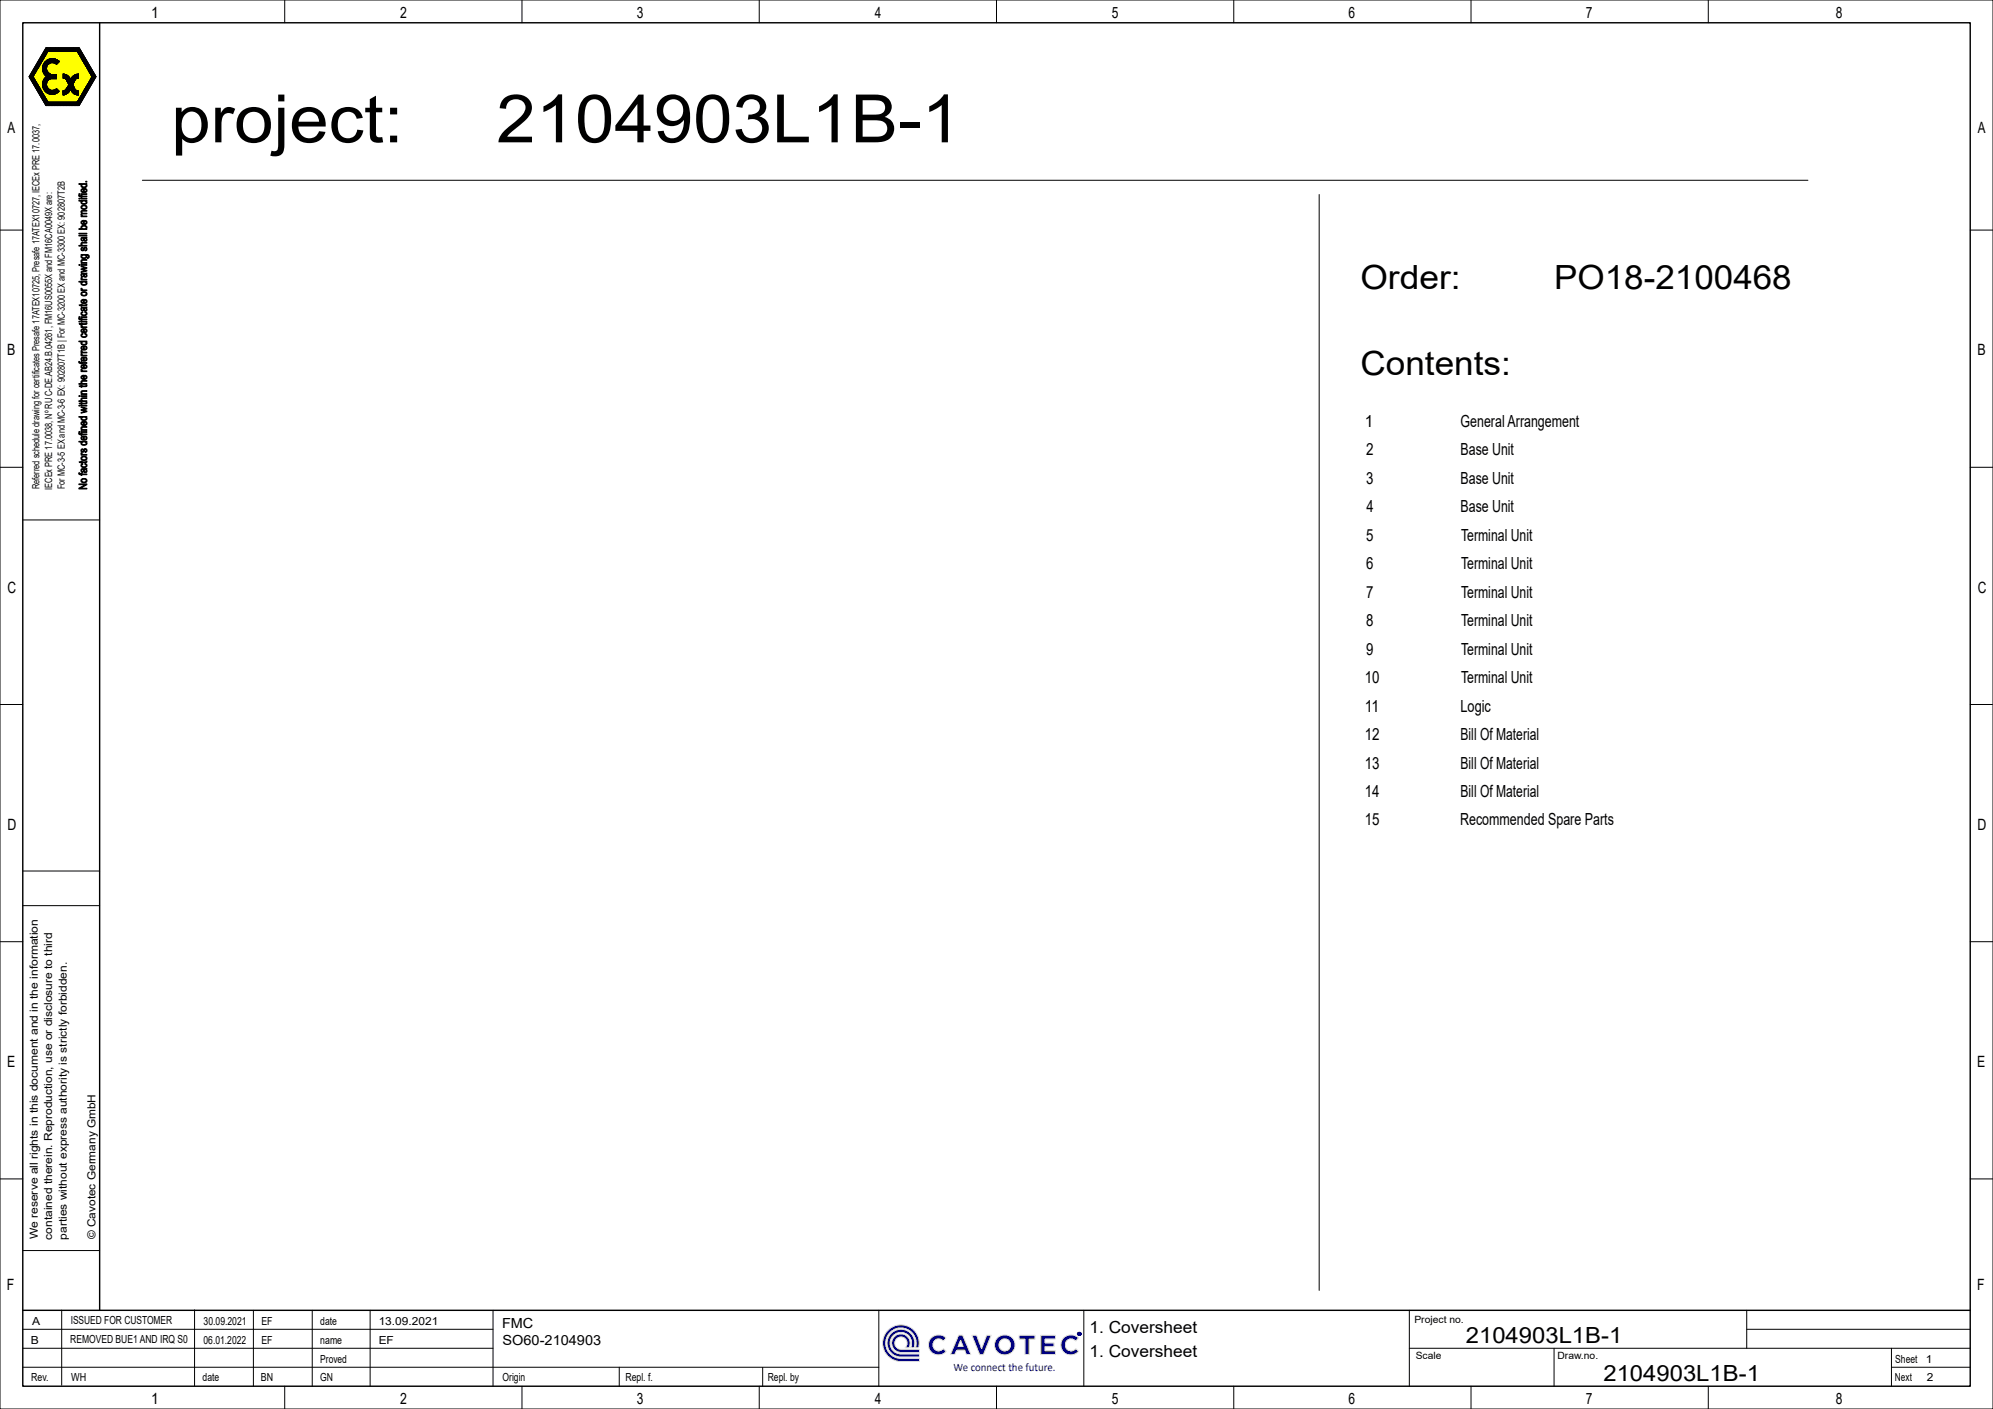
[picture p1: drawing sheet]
<svg xmlns="http://www.w3.org/2000/svg" width="420mm" height="297mm" viewBox="0 0 420 297" stroke-linecap="round" stroke-linejoin="round" font-family="sans-serif">
<g fill="#000080" stroke="#e0e0e0" stroke-width=".21">
<path d="M202 281.4h.9l1.7 4.1h-.9l-.4-.9h-1.7l-.4 .9h-.9z" fill-rule="evenodd"/>
<path d="M196.4 281.9a2.29 2.29 0 0 1 3 .1l-.6 .7a1.26 1.26 0 0 0-1.8-.1 1.26 1.26 0 0 0 0 1.8 1.26 1.26 0 0 0 1.8-.1l.6 .6a2.13 2.13 0 0 1-3.1 .1 2.13 2.13 0 0 1 .1-3.1z" fill-rule="evenodd"/>
<circle cx="211.8" cy="283.5" r="2.14"/>
</g>
<path d="M202.4 282.5l.6 1.3h-1.1z" fill="#fff" stroke="#e0e0e0" stroke-width=".21"/>
<g fill="#000080" stroke="#e0e0e0" stroke-width=".21">
<path d="M204.8 281.5h1l1.1 2.8 1-2.8h1l-1.7 4h-.7z" fill-rule="evenodd"/>
<path d="M214.8 281.5h3.3v.8h-1.2v3.2h-.9v-3.2h-1.2z" fill-rule="evenodd"/>
<path d="M219.3 281.5h3.1v.8h-2.2v.8h1.9v.8h-1.9v.8h2.2v.8h-3.1z" fill-rule="evenodd"/>
</g>
<circle cx="211.7" cy="283.5" r="1.26" fill="#fff" stroke="#e0e0e0" stroke-width=".21"/>
<g fill="#000080" stroke="#e0e0e0" stroke-width=".21">
<path d="M224.3 281.9a2.29 2.29 0 0 1 3 .1l-.6 .7a1.26 1.26 0 0 0-1.8-.1 1.26 1.26 0 0 0 0 1.8 1.26 1.26 0 0 0 1.8-.1l.6 .6a2.13 2.13 0 0 1-3.1 .1 2.13 2.13 0 0 1 .1-3.1z" fill-rule="evenodd"/>
<path d="M188.5 281.7a1.95 1.95 0 0 1 2.5-.1 1.95 1.95 0 0 1 .5 2.5h-.8a1.3 1.3 0 0 0-.1-2.1 1.3 1.3 0 0 0-2 .8 1.3 1.3 0 0 0 1.3 1.6h3.9v.7h-3.9a1.95 1.95 0 0 1-1.8-1.2 1.95 1.95 0 0 1 .4-2.2z" fill-rule="evenodd"/>
<path d="M187.9 281a2.92 2.92 0 0 1 3.6-.3 2.92 2.92 0 0 1 1.1 3.4h-.7a2.28 2.28 0 0 0-1.4-3.2 2.28 2.28 0 0 0-2.9 1.9 2.28 2.28 0 0 0 2.3 2.6h3.9v.6h-3.9a2.92 2.92 0 0 1-2.8-1.8 2.92 2.92 0 0 1 .8-3.2z" fill-rule="evenodd"/>
<path d="M187.2 280.3a3.9 3.9 0 0 1 4.7-.5 3.9 3.9 0 0 1 1.7 4.3h-.7a3.2 3.2 0 0 0-2.4-4.1 3.2 3.2 0 0 0-3.8 2.8 3.2 3.2 0 0 0 3.2 3.5h3.9v.7h-3.9a3.9 3.9 0 0 1-3.6-2.5 3.9 3.9 0 0 1 .9-4.2z" fill-rule="evenodd"/>
</g>
<path d="M4.8 4.8h410.4v287.4h-410.4zM21 4.8v271.4M4.8 276.2h410.4" fill="none" stroke="#000" stroke-width=".3"/>
<g fill="none" stroke="#000" stroke-width=".21">
<path d="M0 0h420v297h-420zM6.1 16.2l3.6 6.1M6.6 17l.6-.5-.6 .5M6.9 17.5l.5-.6-.5 .6M7 16.2l-.5 .5M7 16.1l-.6 .6M7 16.2l-.5 .6M7 16.3l-.5 .5M7.1 16.3l-.6 .6M7.1 17.8l.5-.5-.5 .5M7.1 16.4l-.5 .5M7.1 16.4l-.5 .6"/>
<path d="M7.2 15.8l-.8 .8M7.2 16.6l-.5 .5M7.2 16.6l-.5 .6M7.3 15.7l-.9 .9M7.3 16.7l-.6 .5 .6-.5M7.3 16.7l-.5 .6M7.3 16.8l-.5 .5M7.4 15.5l-1.1 1M7.4 16.8l-.5 .6M7.4 16.9l-.5 .5M7.4 15.4l-1.1 1.1M7.5 17l-.6 .6"/>
<path d="M7.5 17.1l-.5 .5M7.5 17.1l-.5 .6M7.5 15.2l-1.2 1.2M7.6 17.2l-.6 .5M7.6 18.6l.5-.5-.5 .6M7.6 17.2l-.5 .6M7.7 17.3l-.5 .6M7.7 18.8l.5-.5-.5 .5M7.7 17.4l-.5 .6M7.7 14.9l-1.4 1.5M7.7 17.5l-.5 .5 .6-.5M7.8 17.5l-.6 .6"/>
<path d="M7.8 14.8l-1.6 1.5M7.8 17.6l-.5 .5M7.8 17.6l-.5 .6M7.9 17.7l-.6 .5M7.9 14.6l-1.7 1.7M7.9 17.7l-.5 .6M7.9 17.8l-.5 .5M7.9 17.8l-.5 .6M8 17.9l-.5 .5M8 17.9l-.5 .6M8.1 18l-.6 .6M8.1 14.3l-1.9 1.9 1.8-1.7"/>
<path d="M8.1 18.1l-.6 .5M8.2 14.1l-2.1 2.1M8.2 18.2l-.6 .6M8.2 18.3l-.5 .6M8.3 18.4l-.5 .6M8.3 18.5l-.5 .5M8.3 19.9l.5-.5-.4 .6M8.3 13.8l-2.1 2.2M8.4 18.5l-.6 .6M8.4 18.6l-.6 .5M8.4 18.6l-.5 .6M8.4 13.7l-2 2"/>
<path d="M8.5 18.7l-.6 .5M8.5 18.7l-.6 .6M8.5 13.5l-2 2.1M8.5 18.8l-.5 .5M8.5 18.9l-.5 .5M8.6 18.9l-.5 .6 .5-.5M8.6 13.4l-2 2M8.6 19l-.5 .5M8.7 19.1l-.6 .5M8.7 13.2l-2 2.1M8.7 19.1l-.5 .5M8.7 19.1l-.5 .6"/>
<path d="M8.8 19.2l-.6 .5M8.8 19.3l-.6 .5M8.8 19.3l-.5 .5M8.8 19.3l-.5 .6M8.9 12.9l-2.2 2.2M8.9 19.5l-.5 .5M8.9 12.8l-2 2M9 19.6l-.6 .5M9 19.6l-.5 .6M9 12.6l-2 2.1M9.1 19.7l-.6 .6 .6-.5M9.1 19.8l-.5 .5"/>
<path d="M9.1 19.8l-.5 .6M9.1 12.5l-2 2M9.1 19.9l-.5 .5M9.2 19.9l-.5 .6M9.2 12.3l-2 2.1M9.3 12.2l-2 2M9.4 15.8l.6-.6-.5 .6M9.5 11.9l-2.1 2.2M9.6 11.7l-2.1 2.1M9.6 16.2l-.1 .2M9.7 11.6l-2.1 2M9.7 11.4l-2 2.1"/>
<path d="M9.8 10.1l-.2 .2M9.8 17.8l-.7 .7M9.8 14.4l-.7 .8M9.8 17.8l-.7 .8M9.8 14.5l-.7 .7 .7-.6M9.8 14.3l-.7 .8M9.8 17.9l-.7 .7M9.8 17.6l-.7 .9M9.8 18l-.7 .6M9.8 14.2l-.8 .8M9.8 14.6l-.7 .7M9.8 18l-.6 .7"/>
<path d="M9.8 17.6l-.8 .8M9.8 10.1l-.3 .3M9.8 11.3l-2 2M9.8 14.7l-.6 .6M9.8 14.7l-.6 .7M9.8 17.5l-.8 .8M9.9 18.1l-.7 .7M9.9 14.1l-.9 .8M9.9 14.8l-.7 .7M9.9 18.2l-.7 .6M9.9 17.4l-.9 .9M9.9 18.2l-.7 .7"/>
<path d="M9.9 14.9l-.6 .6M9.9 10.1l-.5 .5M9.9 18.3l-.6 .6M9.9 17.3l-.9 .9M9.9 15l-.6 .6 .6-.6-.5 .7M9.9 18.3l-.6 .7M9.9 13.9l-.9 1M10 10.1l-.7 .6M10 18.4l-.6 .6M10 11l-2.1 2.2M10 15.1l-.6 .6M10 10.1l-.8 .8"/>
<path d="M10.1 18.5l-.7 .6M10.1 18.6l-.6 .6M10.1 15.2l-.6 .6M10.1 12.6l-.9 .9M10.1 10.8h6.2l3.1 5.4-3.1 5.3h-6.2l-3.1-5.3zM10.1 15.3l-.6 .6M10.1 18.6l-.6 .7M10.1 10.1l-1.1 1.1M10.2 15.3l-.6 .6M10.2 18.7l-.6 .6M10.2 10.1l-1.2 1.2M10.2 15.4l-.6 .6 .7-.6"/>
<path d="M10.2 12.5l-1.1 1.1M10.3 18.8l-.6 .6M10.3 10.1l-1.4 1.4M10.3 15.4l-.6 .6M10.3 12.5l-1.2 1.2M10.3 10.1l-1.5 1.5M10.4 18.9l-.6 .6M10.4 15.5l-.6 .6M10.4 10.1l-1.7 1.7M10.4 12.5l-1.4 1.3M10.4 15.5l-1.1 1.1M10.5 15.5l-1.3 1.3"/>
<path d="M10.5 18.9l-.6 .6M10.5 12.4l-1.5 1.5M10.5 15.6l-1.4 1.3M10.5 10.1l-2 2M10.5 15.6l-1.4 1.4M10.6 19l-.7 .6M10.6 10.1l-2.2 2.1M10.6 15.6l-1.5 1.5M10.6 19l-.6 .6M10.7 10.1l-2.4 2.3M10.7 12.4l-1.7 1.7M10.7 19l-.7 .6"/>
<path d="M10.7 15.7l-1.7 1.6M10.7 19l-.6 .7M10.7 10.1l-2.5 2.4M10.7 15.7l-1.7 1.7M10.8 19l-.7 .7M10.8 15.7l-1.8 1.8M10.8 10.1l-2.6 2.6M10.8 12.4l-1.8 1.8M10.8 19l-.7 .7 .8-.6M10.8 10.1l-2.7 2.7M10.9 15.7l-1.9 1.9M10.9 12.4l-1.9 1.9"/>
<path d="M11 10.1l-.8 .7M11 15.7l-2 2M11 19.1l-.7 .7M11 12.4l-2 2M11 10.1l-.7 .7M11 15.7l-2 2.1M11.1 16.6a1.24 1.24 0 0 0-1.2 1.7 1.24 1.24 0 0 0 2 .4M11.1 15.7h.8M11.1 16.6h.8M11.1 15.7l-2.1 2.2M11.1 10.1l-.7 .7M11.1 19.1l-.7 .7"/>
<path d="M11.1 12.4l-2.1 2.1M11.2 15.7l-2.2 2.2M11.2 10.1l-.8 .7M11.2 12.4l-2.2 2.2M11.2 19l-.8 .8M11.2 15.7l-2.2 2.3M11.2 10.1l-.7 .7M11.3 15.7l-2.3 2.3M11.3 12.4l-2.3 2.3M11.3 10.1l-.7 .7M11.4 12.4l-2.4 2.4M11.4 19l-.9 .8"/>
<path d="M11.4 15.7l-2.4 2.5M11.4 10.1l-.7 .7M11.5 19l-.9 .9M11.5 12.4l-1 .9M11.5 15.7l-1 1M11.5 10.1l-.8 .7M11.5 12.4l-.8 .9M11.5 15.7l-.9 1M11.5 10.1l-.7 .7M11.6 12.4l-.8 .8M11.6 18.9l-1 1M11.6 15.7l-.9 .9"/>
<path d="M11.6 10.1l-.7 .7M11.7 15.7l-.9 .9M11.7 10.1l-.8 .7M11.7 12.5l-.8 .7M11.7 18.8l-1 1.1M11.8 13.4l.6-.6-.6 .7M11.8 12.5l-.8 .7M11.8 15.7l-.9 .9M11.8 10.1l-.8 .7M11.8 12.5l-.7 .7M11.8 15.7l-.8 .9M11.8 10.1l-.7 .7"/>
<path d="M11.9 12.5l-.7 .7M11.9 18.7l-1.2 1.2M11.9 13.6l.6-.6a2.08 2.08 0 0 0-3 .1 2.08 2.08 0 0 0 .3 3 2.06 2.06 0 0 0-.4 3 2.06 2.06 0 0 0 3.1 .1l-.6-.5M11.9 15.7l-.8 .9M11.9 10.1l-.7 .7M11.9 13.6a1.26 1.26 0 0 0-2 .4 1.26 1.26 0 0 0 1.2 1.7M11.9 15.7v.9M11.9 15.8l-.8 .8M11.9 15.9l-.7 .7M11.9 15.9l-.6 .7M11.9 16l-.5 .6M11.9 16.1l-.5 .5"/>
<path d="M11.9 16.2l-.4 .4M11.9 16.2l-.3 .4M11.9 16.3l-.3 .3M11.9 16.4l-.2 .2M11.9 16.5l-.1 .1M11.9 16.6h.1M11.9 12.6l-.6 .6M11.9 18.7l-1.1 1.2M12 10.1l-.8 .7M12 18.8l-1.2 1.1M12 12.6l-.7 .6M12 10.1l-.7 .7"/>
<path d="M12 18.8l-1 1.1M12.1 12.6l-.7 .7M12.1 18.9l-1.1 1M12.1 18.9l-1 1M12.1 12.6l-.6 .7M12.1 18.9l-.9 1M12.1 12.7l-.6 .6M12.2 10.1l-.8 .7M12.2 18.9l-1 1M12.2 12.7l-.6 .6M12.2 10.1l-.7 .7M12.2 19l-.8 .9"/>
<path d="M12.3 19l-.9 .9M12.3 10.1l-.7 .7M12.3 19.1l-.8 .7M12.3 12.8l-.7 .6M12.3 19.1l-.7 .7M12.3 12.8l-.6 .6M12.4 10.1l-.8 .7M12.4 19.1l-.7 .7M12.4 10.1l-.7 .7M12.4 19.2l-.4 .4M12.4 12.9l-.6 .6M12.5 19.2l-.3 .3"/>
<path d="M12.5 12.9l-.6 .6M12.5 10.1l-.7 .7M12.6 10.1l-.8 .7M12.7 10.1l-.8 .7M12.7 10.1l-.7 .7M12.8 10.1l-.7 .7M12.9 10.1l-.8 .7M13 10.1l-.8 .7M13 10.1l-.7 .7M13.1 10.1l-.7 .7M13.2 10.1l-.8 .7M13.2 10.1l-.7 .7"/>
<path d="M13.2 19.2l.1 .8M13.3 19.2h-.1M13.3 10.1l-.7 .7M13.3 16.5l.4 .1 .3 .3M13.3 15.6a1.64 1.64 0 0 1 1.6 1.2M13.3 15.6v.9M13.3 15.6v.1M13.4 15.6l-.1 .1M13.4 10.1l-.8 .7M13.4 19.1l-.1 .2M13.5 10.1l-.7 .7M13.5 19.1l-.2 .3"/>
<path d="M13.5 15.6l-.2 .3M13.6 15.6l-.3 .3M13.6 16.5l.6-.6-.6 .6M13.6 10.1l-.7 .7M13.6 15.7l-.3 .3M13.6 19l-.3 .4M13.7 10.1l-.8 .7M13.7 15.7l-.4 .3M13.7 15.7l-.4 .4M13.8 10.1l-.8 .7M13.8 15.7l-.5 .5M13.9 10.1l-.8 .7"/>
<path d="M13.9 15.7l-.6 .6M13.9 15.7l-.6 .7M13.9 10.1l-.7 .7M14 15.8l-.7 .6M14 10.1l-.7 .7M14 15.8l-.7 .7M14 16.9l.5 1M14 15.8l-.6 .7M14.1 10.1l-.8 .7M14.1 10.1l-.7 .7M14.1 15.9l-.7 .6M14.2 15.9l-.7 .6"/>
<path d="M14.2 10.1l-.7 .7M14.3 16l-.6 .6M14.3 10.1l-.7 .7M14.4 10.1l-.8 .7M14.4 16l-.6 .6M14.4 10.1l-.7 .7M14.4 16.1l-.5 .6M14.5 16.1l-.6 .6M14.5 10.1l-.7 .7M14.5 16.2l-.6 .6M14.5 17.9l-.6 1-.7 .3M14.5 16.2l-.5 .6"/>
<path d="M14.6 16.3l-.6 .6M14.6 10.1l-.8 .7M14.6 19.3l-.4 .4M14.6 16.3l-.6 .7M14.7 16.4l-.6 .6M14.7 10.1l-.7 .7M14.7 16.4l-.6 .7M14.7 19.1l-.7 .7M14.7 16.5l-.6 .6M14.8 19l-.9 .9M14.8 16.5l-.7 .7M14.8 16.6l-.6 .6 .6-.6"/>
<path d="M14.8 18.9l-1 1M14.8 10.1l-.7 .7M14.8 16.7l-.6 .6M14.8 16.7l-.5 .7M14.9 16.8l-.6 .6M14.9 10.1l-.8 .7M14.9 18.8a1.59 1.59 0 0 0 1.7 1.2l-.1-.8M14.9 18.8h-.1a1.64 1.64 0 0 1-1.5 1.2M15 18.9l.6-.6-.6 .7M15 10.1l-.8 .7M15.1 10.1l-.8 .7M15.1 19.2l.6-.6-.6 .6"/>
<path d="M15.1 10.1l-.7 .7M15.2 10.1l-.7 .7M15.2 19.4l.6-.6-.6 .6M15.3 10.1l-.7 .7M15.4 17.9l-2.1 2.1M15.4 18l-2 2M15.4 17.7l-2.1 2.2M15.4 10.1l-.8 .7M15.4 18.1l-1.9 1.9M15.5 18.1l-1.9 1.9M15.5 17.6l-2.2 2.2M15.5 10.1l-.7 .7"/>
<path d="M15.5 18.2l-.6 .6M15.5 17.5l-2.2 2.2M15.5 18.3l-.6 .6M15.6 10.1l-.8 .7M15.6 19.7l.6-.6-.6 .7M15.6 17.3l-2.3 2.4M15.6 15.9l-.5 .4M15.6 10.1l-.7 .7M15.6 18.4l-.6 .7M15.6 17.2l-2.3 2.4M15.6 18.5l-.6 .6M15.7 18.5l-.6 .6"/>
<path d="M15.7 10.1l-.7 .7M15.7 18.7l-.6 .6M15.8 17l-2.5 2.5M15.8 18.7l-.6 .6M15.8 18.8l.3 .3 .4 .1M15.8 16.9l-1.9 1.8M15.8 10.1l-.8 .7M15.8 18.9l-.5 .5M15.9 15.8l-.9 .8M15.9 18.9l-.6 .6M15.9 10.1l-.7 .7M15.9 19l-.6 .5"/>
<path d="M16 19l-.6 .6M16 15.7l-1 1M16 10.1l-.7 .7M16.1 15.7l-1.8 1.7M16.1 10.1l-.8 .7M16.1 19.1l-.6 .6M16.1 10.1l-.7 .7M16.1 15.7l-1.8 1.8M16.2 10.8l.6-.6-.6 .6M16.2 19.1l-.7 .6M16.2 15.6l-1.9 1.9M16.3 10.1l-.8 .7"/>
<path d="M16.3 19.2l-.6 .6M16.3 10.9l.5-.5-.5 .5M16.3 10.1l-.7 .7M16.4 19.2l-.7 .6M16.4 15.6l-2 2M16.4 10.1l-.7 .7M16.4 15.6l-2 2.1M16.5 19.2l-.8 .6M16.5 15.6l-2.1 2.1M16.5 19.2l-.7 .7M16.5 10.1l-.7 .7M16.5 19.3l-.6 .6"/>
<path d="M16.5 19.4l-.5 .5M16.5 19.6l-.4 .4M16.5 19.6l-.3 .4M16.5 19.7l-.3 .3M16.5 19.7l-.2 .3M16.5 19.8l-.2 .2M16.5 19.9l-.1 .1M16.6 20h-.1M16.6 15.6l-2.2 2.1M16.6 15.6a1.73 1.73 0 0 0-1.7 1.2M16.6 16.5l-.7 .3-.5 1.1 .4 .9M16.6 15.6v.9"/>
<path d="M16.6 15.7l-2.1 2.1M16.6 15.7l-2.1 2.2M16.6 15.9l-2.2 2.2M16.6 15.9l-2.3 2.3M16.6 16l-2.4 2.4M16.6 16.1l-2.6 2.5M16.6 16.1l-.5 .5M16.6 16.2l-.4 .3M16.6 16.3l-.2 .2M16.6 16.4l-.1 .1M16.6 10.1l-.8 .7M16.7 10.1l3.5 6.1"/>
<path d="M16.7 10.1h-7l-3.6 6.1M16.7 10.1l-.7 .7M16.7 11.5l.5-.5-.5 .6M16.7 10.2l-.6 .6M16.8 10.3l-.5 .6M16.9 10.4l-.5 .6M16.9 10.5l-.5 .5M16.9 10.5l-.5 .6 .6-.5M17 12l.5-.5-.5 .6M17 10.6l-.5 .6M17 10.7l-.5 .5M17.1 10.7l-.6 .6 .6-.5"/>
<path d="M17.1 10.8l-.5 .6M17.2 10.9l-.6 .5M17.2 10.9l-.6 .6M17.2 11l-.5 .5M17.3 11.1l-.5 .6M17.3 11.2l-.5 .5M17.3 11.2l-.5 .5 .6-.5M17.4 11.3l-.6 .5M17.4 11.3l-.5 .6 .6-.5M17.5 11.4l-.6 .6M17.5 11.5l-.5 .5M17.6 11.6l-.5 .6"/>
<path d="M17.6 11.7l-.5 .5M17.7 11.8l-.6 .5M17.7 11.8l-.5 .6 .5-.5M17.7 13.3l.6-.5-.5 .6M17.8 11.9l-.6 .5M17.8 12l-.6 .5M17.8 12l-.5 .5M17.8 12.1l-.5 .5M17.9 12.1l-.5 .6M17.9 12.2l-.5 .6M18 12.3l-.6 .5M18 12.3l-.5 .6 .5-.5"/>
<path d="M18 13.8l.5-.5-.5 .5M18 19.9l-2.3 2.4M18.1 12.4l-.6 .6M18.1 12.5l-.6 .5M18.1 12.5l-.5 .5M18.1 19.8l-2.4 2.5M18.1 12.5l-.5 .6M18.1 12.6l-.5 .6M18.2 12.7l-.5 .5M18.2 19.6l-2.6 2.7M18.2 12.7l-.5 .6M18.3 19.5l-2.8 2.8"/>
<path d="M18.3 12.9l-.5 .5M18.4 12.9l-.6 .6M18.4 13l-.6 .5 .6-.5M18.4 19.3l-2 2.1M18.4 13.1l-.5 .5M18.5 13.1l-.6 .6 .6-.5M18.5 17.7l1.7-1.7-1.8 1.9M18.5 13.2l-.5 .6M18.6 19l-2.2 2.2M18.6 13.3l-.5 .6M18.6 13.4l-.5 .6M18.7 18.9l-2.1 2"/>
<path d="M18.7 13.5l-.6 .5M18.7 13.5l-.5 .6M18.7 13.6l-.5 .5M18.7 18.7l-2 2.1M18.8 13.6l-.6 .6M18.8 15.1l.5-.5-.5 .6M18.8 13.7l-.5 .5M18.8 13.7l-.5 .6M18.8 18.6l-2 2M18.8 17.1l1.3-1.2-1.4 1.5M18.8 13.8l-.5 .5M18.9 13.9l-.5 .5"/>
<path d="M18.9 18.4l-2 2.1M18.9 13.9l-.5 .6M19 14l-.6 .5M19 14l-.5 .6M19 14.1l-.5 .5M19 14.1l-.5 .6M19.1 15.6l.5-.5-.5 .5M19.1 14.2l-.6 .5M19.1 18.1l-2.1 2.2M19.1 14.2l-.5 .5M19.1 14.3l-.5 .5M19.2 14.3l-.6 .6"/>
<path d="M19.2 18l-2 2M19.2 14.4l-.5 .5 .5-.4M19.3 14.5l-.6 .5M19.3 17.8l-2.1 2.1M19.3 14.5l-.5 .6M19.4 17.7l-2.1 2M19.4 14.7l-.6 .5M19.4 14.7l-.5 .6M19.4 14.8l-.5 .5 .5-.5M19.4 17.5l-2 2.1M19.5 14.9l-.6 .5M19.5 14.9l-.5 .6"/>
<path d="M19.5 17.4l-2 2M19.5 15l-.5 .5M19.6 15l-.6 .5M19.6 15.1l-.5 .6M19.7 17.1l-2.1 2.1M19.7 15.3l-.6 .4M19.8 15.3l-.6 .6M19.8 15.4l-.6 .5M19.8 15.4l-.5 .6M19.8 16.9l-2 2M19.8 15.5l-.5 .5M19.9 15.5l-.6 .6"/>
<path d="M19.9 15.6l-.5 .5M19.9 16.8l-2 2M19.9 15.6l-.6 .8M20 16.6l-2.1 2M20 15.7l-.8 .8M20 15.8l-.9 .9M20 15.8l-1 1M20.1 15.8l-1.2 1.2M20.1 16.5l-2.1 2M20.1 16l-1.5 1.6M20.2 16.1l-1.9 1.9M20.2 16.2l-2.1 2.1"/>
<path d="M20.2 16.2l-3.5 6.1h-7M60 0v4.8M110 0v4.8M160 0v4.8M210 0v4.8M260 0v4.8M310 0v4.8M360 0v4.8M9.2 20l-.5 .5M9.2 20l-.5 .6M9.3 20.1l-.6 .5M9.3 20.1l-.5 .6"/>
<path d="M9.3 20.2l-.5 .5 .6-.5M9.4 21.7l.5-.5-.5 .6M9.4 20.3l-.6 .5M9.4 20.3l-.5 .6M9.4 20.4l-.5 .5M9.5 20.4l-.5 .6M9.5 20.5l-.5 .6M9.6 20.6l-.6 .5M9.6 20.6l-.5 .6M9.6 20.7l-.5 .6M9.7 20.8l-.6 .5M9.7 20.8l-.5 .6"/>
<path d="M9.7 20.9l-.5 .5M9.8 20.9l-.6 .6M9.8 21l-.5 .5M9.8 21.1l-.5 .5M9.9 21.1l-.6 .6M10 21.3l-.6 .5M10 21.4l-.5 .5M10.1 21.4l-.6 .6M10.1 21.5l-.5 .6 .5-.6M10.2 21.5l-.6 .6M10.3 21.5l-.7 .7M10.3 21.5l-.6 .7"/>
<path d="M10.5 21.5l-.8 .7M10.5 21.5l-.7 .8M10.6 21.5l-.7 .8M10.7 21.5l-.8 .8M10.7 21.5l-.7 .8M10.8 21.5l-.7 .8M10.9 21.5l-.7 .8M11 21.5l-.8 .8M11 21.5l-.7 .8M11.1 21.5l-.7 .8M11.2 21.5l-.8 .8M11.3 21.5l-.8 .8"/>
<path d="M11.3 21.5l-.7 .8M11.4 21.5l-.7 .8M11.5 21.5l-.8 .8M11.5 21.5l-.7 .8M11.7 21.5l-.8 .8M11.7 21.5l-.7 .8M11.8 21.5l-.7 .8M11.9 21.5l-.7 .8M12 21.5l-.8 .8M12.1 21.5l-.8 .8M12.2 21.5l-.8 .8M12.2 21.5l-.7 .8"/>
<path d="M12.3 21.5l-.7 .8M12.4 21.5l-.8 .8M12.5 21.5l-.8 .8M12.5 21.5l-.7 .8M12.6 21.5l-.7 .8M12.7 21.5l-.8 .8M12.7 21.5l-.7 .8M12.8 21.5l-.7 .8M12.9 21.5l-.8 .8M13 21.5l-.7 .8M13.1 21.5l-.7 .8M13.2 21.5l-.8 .8"/>
<path d="M13.3 21.5l-.8 .8M13.4 21.5l-.8 .8M13.4 21.5l-.7 .8M13.5 21.5l-.7 .8M13.7 21.5l-.8 .8M13.7 21.5l-.7 .8M13.8 21.5l-.7 .8M13.9 21.5l-.8 .8M13.9 21.5l-.7 .8M14 21.5l-.7 .8M14.1 21.5l-.8 .8M14.2 21.5l-.7 .8"/>
<path d="M14.3 21.5l-.7 .8M14.4 21.5l-.8 .8M14.5 21.5l-.8 .8M14.6 21.5l-.8 .8M14.6 21.5l-.7 .8M14.7 21.5l-.7 .8M14.8 21.5l-.7 .8M14.9 21.5l-.8 .8M15 21.5l-.7 .8M15.1 21.5l-.8 .8M15.1 21.5l-.7 .8M15.2 21.5l-.7 .8"/>
<path d="M15.3 21.5l-.8 .8M15.4 21.5l-.8 .8M15.4 21.5l-.7 .8M15.5 21.5l-.7 .8M15.6 21.5l-.8 .8M15.6 21.5l-.7 .8M15.8 21.5l-.8 .8M15.8 21.5l-.7 .8M15.9 21.5l-.7 .8M16 21.5l-.7 .8M16.1 21.5l-.8 .8M16.2 21.5l-.7 .8"/>
<path d="M16.8 22.1l-.2 .2M16.9 21.9l-.4 .4M17 21.8l-.5 .5M17.1 21.6l-.7 .7M17.1 21.5l-.8 .8M17.2 21.3l-.9 1M17.4 21l-1.2 1.3M17.5 20.8l-1.4 1.5M17.6 20.7l-1.6 1.6M17.7 20.5l-1.7 1.8M17.8 20.4l-1.9 1.9M17.9 20.1l-2.1 2.2"/>
<path d="M30 38h351M0 48.5h4.8M278 41v231M415.2 48.5h4.8M0 98.5h4.8M415.2 98.5h4.8M4.8 109.6h16.2M0 148.5h4.8M415.2 148.5h4.7M0 198.5h4.8M4.8 190.9h16.2M4.8 183.6h16.2"/>
<path d="M415.2 198.5h4.8M0 248.5h4.8M415.2 248.5h4.8M4.8 263.6h16.2M13 276.2v15.8M41 276.1v16M53.4 276.2v16M65.8 276.2v16M78 276.2v16M103.9 276.2v16M185.2 276.2v16M228.4 276.2v16"/>
<path d="M297 276.2v16M368.1 276.2v8M4.8 284.2h99.1M4.8 288.2h180.4M4.8 280.2h99.1M60 292.2v4.8M110 292.2v4.8M130.5 288.2v4M160 292.2v4.8M160.7 288.2v4M210 292.2v4.8M260 292.2v4.8"/>
<path d="M297 284.2h118.2M310 292.2v4.8M327.5 284.2v8M360 292.2v4.8M368.1 280.2h47.1M398.6 284.2v8M398.6 288.2h16.6"/>
</g>
<g fill="none" stroke="#ff0" stroke-width=".21">
<path d="M8.8 19.2l.4-.4-.4 .5M9 14.4l-1.9 1.9M9 17.8l-.7 .6M9 17.8l-.7 .7M9 14.4l-2 1.9M9 14.5l-1.9 1.9 1.9-1.8M9 17.7l-.7 .7M9 17.6l-.7 .8M9 18l-.6 .6M9 14.6l-1.8 1.9M9 17.6l-.8 .7M9 14.2l-2 2 2-1.9"/>
<path d="M9 18.1l-.6 .5 .6-.5M9 14.7l-1.8 1.8M9 14.1l-1.9 1.9M9 14.8l-1.8 1.8M9 17.4l-.8 .9M9 18.2l-.5 .5M9 14l-1.9 1.9M9 18.2l-.5 .6M9 17.3l-.8 .9M9 14.9l-1.7 1.7M9 13.9l-1.8 1.8M9 14.9l-1.7 1.8"/>
<path d="M9 18.3l-.5 .5M9 17.3l-.9 .9M9 13.9l-1.7 1.7M9 18.4l-.4 .5M9.1 15l-1.8 1.8M9.1 17.2l-1 .9M9.1 18.4l-.5 .5M9.1 15.1l-1.8 1.7M9.1 18.5l-.5 .4M9.1 15.1l-1.7 1.7 1.7-1.6M9.1 17.1l-1 1M9.1 18.5l-.5 .5"/>
<path d="M9.1 13.7l-1.7 1.7M9.1 15.2l-1.7 1.7M9.1 18.6l-.4 .5M9.1 15.3l-1.6 1.7 1.7-1.6M9.1 18.7l-.4 .4 .5-.4M9.1 13.6l-1.5 1.5M9.2 18.7l-.5 .5M9.2 15.4l-1.7 1.7M9.2 13.4l-1.5 1.6M9.2 15.5l-1.6 1.7M9.3 15.5l-1.7 1.7M9.3 16.7l-1.3 1.3 1.1-1"/>
<path d="M9.3 18.9l-.5 .4M9.3 18.9l-.4 .5M9.3 13.3l-1.5 1.5M9.3 15.6l-1.7 1.7M9.3 19l-.4 .4 .4-.4M9.4 15.7l-1.7 1.7 1.7-1.7M9.4 19.1l-.5 .4M9.4 16.5l-1.4 1.4M9.4 15.7l-1.7 1.8M9.4 19.1l-.4 .5M9.5 19.2l-.5 .4 .5-.4M9.5 15.8l-1.7 1.7"/>
<path d="M9.5 15.8l-1.7 1.8M9.5 19.2l-.5 .5M9.5 15.9l-1.7 1.7M9.5 19.3l-.4 .5M9.6 15.9l-1.8 1.7M9.6 15.9l-1.7 1.8M9.6 19.3l-.5 .5M9.6 19.4l-.5 .5M9.7 16l-1.8 1.8M9.7 19.4l-.5 .5M9.7 16.1l-1.7 1.7M9.7 19.4l-.5 .6"/>
<path d="M9.8 19.5l-.5 .6M9.8 19.5l-.5 .6 .6-.5M9.9 19.6l-.6 .6M10 19.6l-.7 .6M10.1 19.7l-.7 .7M10.1 10.8v.1M10.2 19.7l-.7 .7 .7-.7M10.2 10.8l-.2 .2M10.3 19.8l-.8 .7M10.3 10.8l-.4 .4M10.3 19.8l-.7 .8M10.4 13.4l-.4 .4"/>
<path d="M10.4 19.8l-.8 .8M10.4 10.8l-.7 .7M10.4 16.7l-.4 .5M10.4 19.8l-.8 .9M10.5 10.8l-.9 .8M10.5 19.8l-.9 .9M10.5 13.3l-.6 .6M10.5 10.8l-1 1M10.6 10.8l-1.2 1.1M10.6 13.3l-.7 .7M10.6 19.9l-.9 .9M10.6 10.8l-1.2 1.3"/>
<path d="M10.7 16.6l-.8 .8M10.7 19.9l-1 1M10.7 16.6l-.9 .9M10.7 19.9l-1 1 1.1-1M10.8 10.8l-1.6 1.6M10.8 13.2l-1 1M10.8 16.6l-1 1M10.8 10.8l-1.7 1.7M10.9 19.9l-1.1 1.1M10.9 13.2l-1.1 1.1M10.9 16.6l-1.1 1.1M10.9 10.8l-1.9 1.9"/>
<path d="M11 10.8l-2.1 2M11 16.6l-1.2 1.1M11 13.2l-1.2 1.2M11 10.8l-2.2 2.2M11 19.9l-1.1 1.2M11.1 13.2l-1.3 1.3M11.1 10.8l-2.4 2.3M11.1 16.6l-1.3 1.3M11.1 19.9l-1.2 1.2M11.2 16.6l-1.4 1.3M11.2 19.9l-1.3 1.3M11.2 10.8l-2.6 2.7"/>
<path d="M11.2 16.6l-1.4 1.4M11.2 13.2l-1.4 1.4M11.3 10.8l-2.8 2.8M11.3 16.6l-1.5 1.4M11.3 13.2l-1.5 1.5M11.3 19.9l-1.4 1.4M11.3 10.8l-2.9 3M11.3 16.6l-1.5 1.5M11.3 13.2l-1.4 1.5M11.4 15.7l4.9-4.9-4.9 4.9M11.4 13.3l-1.5 1.5M11.4 10.8l-3.1 3.1"/>
<path d="M11.4 19l2.3-2.4-2.4 2.4M11.4 16.6l-1.5 1.5M11.5 10.8l-3.3 3.3M11.5 19.8l-1.5 1.5M11.5 16.6l-1.6 1.6M11.5 13.3l-1.6 1.6M11.6 19.8l-1.6 1.6M11.6 13.3l-1.7 1.7M11.6 10.8l-3.6 3.6M11.6 16.6l-1.7 1.7M11.6 15.7l4.8-4.7-4.7 4.7M11.6 13.4l-1.6 1.6"/>
<path d="M11.7 10.8l-3.8 3.7M11.7 16.6l-1.8 1.7M11.7 13.4l-1.7 1.7M11.7 19.8l-1.7 1.6M11.7 10.8l-3.8 3.9M11.7 16.6l-1.8 1.8 1.9-1.8M11.8 19.7l-1.7 1.8M11.8 13.4l-1.7 1.8M11.8 10.8l-1.9 1.9M11.8 13.5l-1.7 1.7M11.8 10.8l-1.8 1.8M11.9 13.5l-1.8 1.8"/>
<path d="M11.9 19.7l-1.8 1.8M11.9 10.8l-1.7 1.8M11.9 13.6l-1.7 1.7M11.9 16.5l4.8-4.9-6.7 6.9M11.9 18.7l2-2-1.9 2M12 10.8l-1.7 1.7M12 19.6l-1.9 1.9M12.1 10.8l-1.7 1.6M12.2 10.8l-1.7 1.6M12.2 10.8l-1.6 1.6M12.3 10.8l-1.6 1.6M12.4 10.8l-1.6 1.6"/>
<path d="M12.5 10.8l-1.6 1.6M12.5 10.8l-1.5 1.6M12.6 10.8l-1.6 1.6M12.7 10.8l-1.6 1.6M12.7 10.8l-1.5 1.6M12.8 10.8l-1.6 1.6M12.9 10.8l-1.6 1.6M13 10.8l-1.6 1.6M13.1 10.8l-1.6 1.6M13.2 10.8l-1.7 1.6M13.2 19.2l-2.3 2.3M13.3 19.3l-2.2 2.2"/>
<path d="M13.3 19.4l-2.2 2.1M13.3 19.4l-2.1 2.1M13.3 19.5l-2.1 2M13.3 19.6l-2 1.9M13.3 19.6l-1.9 1.9M13.3 19.7l-1.8 1.8M13.3 10.8l-1.7 1.7M13.3 19.8l-1.7 1.7M13.3 19.9l-1.7 1.6M13.3 19.9l-1.6 1.6M13.3 20l-1.6 1.5M13.3 15.7l-3.1 3.1"/>
<path d="M13.3 15.8l-3 3M13.3 15.9l-3 2.9M13.3 15.9l-2.9 3M13.3 16.1l-2.8 2.8 2.8-2.8M13.3 16.2l-2.8 2.8M13.3 16.3l-2.7 2.7M13.3 16.4l-2.6 2.6M13.3 16.5l-2.5 2.5M13.4 10.8l-1.7 1.7M13.4 16.5l-2.6 2.5M13.5 16.5l-2.6 2.6M13.5 10.8l-1.7 1.7"/>
<path d="M13.5 20l-1.5 1.5M13.6 16.5l-2.6 2.6M13.6 20l-1.5 1.5M13.6 16.5l-2.5 2.5M13.7 10.8l-1.8 1.7M13.7 16.6l-2.5 2.4M13.7 15.7l3.4-3.4-3.3 3.4M13.7 19.9l-1.6 1.6M13.7 10.8l-1.7 1.8M13.8 10.8l-1.8 1.8M13.8 16.7l-2.3 2.2M13.9 10.8l-1.9 1.8"/>
<path d="M13.9 16.7l-2.1 2.1M13.9 18.8l-.2 .2M13.9 10.8l-1.8 1.8M13.9 19.9l-1.7 1.6M14 16.8l-2 2M14 18.6l-.4 .5M14 16.9l-1.9 2M14 17l-1.9 1.9M14 10.8l-1.9 1.9M14.1 19.8l-1.8 1.7M14.1 17l-2 1.9M14.1 17.1l-1.9 1.9"/>
<path d="M14.1 10.8l-1.9 1.9M14.1 17.1l-1.8 2M14.2 10.8l-2 1.9M14.2 17.2l-1.9 1.9M14.2 17.3l-1.9 1.8M14.2 17.3l-1.8 1.8M14.2 18.3l-.8 .9M14.2 19.7l-1.8 1.8M14.2 10.8l-1.9 2M14.2 17.3l-1.8 1.9M14.3 17.4l-1.9 1.8M14.3 17.4l-4.1 4.1"/>
<path d="M14.3 10.8l-2 2 2.1-2M14.3 17.5l-4 4M14.3 18.1l-1 1.1M14.3 17.5l-3.9 4M14.4 17.6l-4 3.9M14.4 17.6l-3.9 3.9M14.4 17.7l-3.8 3.8M14.5 17.9l-3.6 3.6M14.5 17.8l-3.8 3.7M14.5 10.8l-2.1 2M14.5 17.8l-3.7 3.7M14.5 10.8l-2.1 2.1"/>
<path d="M14.6 10.8l-2.1 2.1M14.7 10.8l-2.2 2.2M14.7 19.2l.3-.3-.4 .4M14.7 16.5l3.1-3.1-3 3.2M14.7 10.8l-4.5 4.5M14.8 18.8v.1M14.9 10.8l-4.7 4.6M14.9 10.8l-4.6 4.6M14.9 18.8l-.2 .2M15 19l-2.6 2.5M15 16.7h.1M15 10.8l-4.7 4.7"/>
<path d="M15 19l-2.5 2.5M15 19.1l-2.4 2.4M15 16.5l-.2 .2M15.1 10.8l-4.7 4.7M15.1 16.4l-.3 .3M15.1 19.2l-2.3 2.3M15.1 19.3l-2.2 2.2M15.2 19.4l-2.1 2.1M15.2 10.8l-4.8 4.7M15.3 16.2l-.5 .4M15.3 19.5l-2.1 2M15.3 19.5l-2 2"/>
<path d="M15.3 10.8l-4.8 4.8M15.4 17.9l3.1-3.2-3.1 3.2M15.4 10.8l-4.8 4.8M15.4 19.6l-2 1.9M15.4 19.6l-1.9 1.9M15.5 19.6l-1.9 1.9M15.5 18.1l3.1-3.2-3.1 3.2M15.5 19.7l-1.9 1.8M15.5 10.8l-4.8 4.8M15.6 10.8l-4.9 4.9M15.6 19.8l-1.8 1.7M15.7 10.8l-5 4.9"/>
<path d="M15.7 10.8l-4.9 4.9M15.8 19.8l-1.7 1.7M15.8 19.9l-1.7 1.6M15.8 10.8l-4.9 4.9M15.9 10.8l-5 4.9M15.9 18.9l3.2-3.2-3.2 3.2M15.9 10.8l-4.9 4.9M16 19.9l-1.6 1.6M16 16.6l-.1 .2M16 20l-1.5 1.5M16.1 10.8l-5 4.9M16.1 20l-1.6 1.5"/>
<path d="M16.1 10.8l-4.9 4.9M16.1 20l-1.5 1.5M16.2 16.5l-.4 .4M16.2 10.8l-5 4.9M16.2 10.8l-4.9 4.9M16.3 16.5l-.6 .5M16.3 10.9l-4.8 4.8M16.4 16.5l-.7 .7M16.4 15.6l1.7-1.7-1.8 1.7M16.4 11.1l-4.7 4.6M16.4 11.1l-4.6 4.6M16.5 11.1l-4.6 4.6"/>
<path d="M16.5 16.5l-.9 .9M16.5 11.2l-4.6 4.6M16.5 11.3l-4.6 4.6M16.6 11.3l-4.7 4.6M16.6 15.6l1.6-1.6-1.6 1.7M16.6 11.3l-4.7 4.7M16.6 11.4l-4.7 4.7M16.6 11.4l-4.7 4.8M16.7 11.5l-4.8 4.8M16.7 11.6l-4.8 4.8M16.8 11.7l-6.7 6.9M16.9 11.9l-6.8 6.7"/>
<path d="M16.9 11.9l-6.8 6.8M16.9 11.9l-6.7 6.8M17 12l-3.6 3.6M17 12.1l-3.6 3.5M17 12.1l-3.5 3.5M17.1 12.2l-3.5 3.5M17.2 12.3l-3.4 3.4M17.2 12.4l-3.4 3.3M17.2 19.9l-1.6 1.6M17.2 12.4l-3.3 3.3M17.3 12.5l-3.3 3.3M17.3 19.8l-1.8 1.7"/>
<path d="M17.3 12.6l-3.2 3.2M17.4 12.7l-3.2 3.2M17.4 12.8l-3.1 3.1M17.5 12.9l-3.2 3.1 3.2-3.1M17.5 19.5l-2.1 2M17.5 12.9l-3.1 3.2M17.6 13l-3.1 3.1M17.6 19.3l-2.3 2.2M17.6 13.1l-3.1 3.1 3.1-3.1M17.6 13.1l-3.1 3.1M17.6 13.2l-3 3.1M17.6 19.2l-2.3 2.3"/>
<path d="M17.7 13.2l-3.1 3.1M17.7 13.3l-3.1 3.1 3.1-3.1M17.7 19l-2.5 2.5M17.8 13.4l-3.1 3M17.8 18.9l-2.7 2.6M17.9 13.5l-3.1 3.1M17.9 13.6l-2.5 2.4M17.9 13.6l-2.2 2.3M17.9 13.7l-2.1 2.1M17.9 13.7l-2 2M18 13.7l-2 2M18 18.5l-3 3"/>
<path d="M18 13.8l-1.8 1.9M18 13.9l-1.7 1.7M18.1 18.4l-1.5 1.5M18.1 14l-1.6 1.6M18.2 18.2l-1.6 1.7M18.2 14.1l-1.6 1.7M18.2 14.2l-1.6 1.6M18.3 14.2l-1.7 1.7M18.3 18.1l-1.8 1.7M18.3 14.2l-1.7 1.8M18.3 14.3l-1.7 1.8M18.3 14.4l-1.7 1.8"/>
<path d="M18.4 17.9l-1.9 1.9M18.4 14.4l-1.8 1.8M18.4 14.4l-1.8 1.9M18.4 14.5l-1.8 1.9M18.5 14.6l-3 2.9M18.5 14.6l-3 3M18.5 14.6l-3.1 3.1M18.5 17.6l-2 2.1M18.6 14.8l-3.2 3.2M18.6 17.5l-2.1 2.1M18.7 15l-3.2 3.2M18.7 17.3l-2.2 2.2"/>
<path d="M18.8 15.1l-3.2 3.2M18.8 17.2l-2.3 2.3M18.8 15.2l-3.2 3.2M18.9 15.2l-3.2 3.3M18.9 17l-2.4 2.4M18.9 15.3l-3.2 3.2M18.9 15.4l-3.2 3.2M19 15.4l-3.3 3.3M19 16.9l-2.5 2.4M19 15.5l-3.2 3.2M19 15.5l-3.2 3.3M19.1 15.6l-3.3 3.2"/>
<path d="M19.1 15.6l-3.2 3.3M19.2 16.6l-2.7 2.7M19.2 15.8l-3.3 3.2M19.2 16.4l-2.7 2.8M19.3 15.9l-3.3 3.1M19.3 16l-3.2 3.1M19.3 16l-3.1 3.1M19.3 16.3l-2.9 2.9M19.4 16.1l-3.1 3.1M19.4 16.2l-3 3M9.4 20.3l.6-.6-.6 .6M12.7 21.5l2.4-2.3-2.3 2.3"/>
<path d="M12.9 21.5l2.3-2.2-2.2 2.2M13.4 20l-1.5 1.5M13.5 20l-1.6 1.5M13.7 21.5l1.8-1.8-1.7 1.8M13.9 21.5l1.8-1.7-1.7 1.7M14.2 21.5l1.7-1.6-1.6 1.6M16.2 20l-1.6 1.5M16.3 20l-1.5 1.5M16.3 21.4l-.1 .1M16.4 20l-1.5 1.5M16.4 21.3l-.2 .2M16.5 20l-1.5 1.5"/>
<path d="M16.5 21.1l-.4 .4M16.6 21l-.6 .5M16.7 20.8l-.7 .7M16.9 20.5l-1.1 1M16.9 20.4l-1.1 1.1M17 20.2l-1.3 1.3M17.1 20.1l-1.5 1.4"/>
</g>
<g font-size="14.1">
<text x="36.1" y="30">project:</text>
<text x="104.6" y="30">2104903L1B-1</text>
</g>
<g font-size="7">
<text x="286.7" y="61">Order:</text>
<text x="327.5" y="61">PO18-2100468</text>
<text x="286.7" y="79">Contents:</text>
</g>
<g font-size="4.7">
<text x="308.9" y="283">2104903L1B-1</text>
<text x="337.9" y="291">2104903L1B-1</text>
</g>
<g font-size="3.5">
<text x="287.6" y="90">1</text>
<text x="307.8" y="90">General Arrangement</text>
<text x="287.9" y="96">2</text>
<text x="307.8" y="96">Base Unit</text>
<text x="287.9" y="102">3</text>
<text x="307.8" y="102">Base Unit</text>
<text x="287.9" y="114">5</text>
<text x="288" y="108">4</text>
<text x="307.8" y="108">Base Unit</text>
<text x="307.9" y="114">Terminal Unit</text>
<text x="287.9" y="120">6</text>
<text x="307.9" y="120">Terminal Unit</text>
<text x="287.9" y="126">7</text>
<text x="307.9" y="126">Terminal Unit</text>
<text x="287.9" y="132">8</text>
<text x="287.9" y="138">9</text>
<text x="307.9" y="132">Terminal Unit</text>
<text x="307.9" y="138">Terminal Unit</text>
<text x="287.6" y="144">10</text>
<text x="307.9" y="144">Terminal Unit</text>
<text x="287.6" y="150">11</text>
<text x="307.8" y="150">Logic</text>
<text x="287.6" y="156">12</text>
<text x="287.6" y="162">13</text>
<text x="307.8" y="156">Bill Of Material</text>
<text x="307.8" y="162">Bill Of Material</text>
<text x="287.6" y="168">14</text>
<text x="307.8" y="168">Bill Of Material</text>
<text x="287.6" y="174">15</text>
<text x="307.7" y="174">Recommended Spare Parts</text>
<text x="229.6" y="281">1. Coversheet</text>
<text x="229.6" y="286">1. Coversheet</text>
</g>
<g font-size="3.3">
<text x="31.8" y="3.8">1</text>
<text x="84.3" y="3.7">2</text>
<text x="134.2" y="3.8">3</text>
<text x="184.4" y="3.8">4</text>
<text x="234.3" y="3.8">5</text>
<text x="284.2" y="3.8">6</text>
<text x="334.2" y="3.8">7</text>
<text x="386.9" y="3.8">8</text>
<text x="1.6" y="28.1">A</text>
<text x="416.8" y="28.1">A</text>
<text x="1.5" y="74.9">B</text>
<text x="416.7" y="74.9">B</text>
<text x="1.6" y="124.9">C</text>
<text x="416.8" y="124.9">C</text>
<text x="1.6" y="174.9">D</text>
<text x="416.8" y="174.9">D</text>
<text x="1.5" y="224.9">E</text>
<text x="416.7" y="224.9">E</text>
<text x="1.5" y="271.9">F</text>
<text x="416.7" y="271.9">F</text>
<text x="31.8" y="296">1</text>
<text x="84.3" y="295.9">2</text>
<text x="134.2" y="296">3</text>
<text x="184.4" y="296">4</text>
<text x="234.3" y="296">5</text>
<text x="284.2" y="296">6</text>
<text x="334.2" y="296">7</text>
<text x="386.9" y="296">8</text>
</g>
<g font-size="2.9">
<text x="105.8" y="280">FMC</text>
<text x="105.9" y="283.5">SO60-2104903</text>
</g>
<text font-size="2.4" fill="#000080" x="201" y="289">We connect the future.</text>
<g font-size="2.3">
<text x="18.3" y="103.2" transform="rotate(-90 18.3 103.2)">No factors defined within the referred certificate or drawing shall be modified.</text>
<text x="8" y="261.2" transform="rotate(-90 8 261.2)">We reserve all rights in this document and in the information</text>
<text x="11" y="261.3" transform="rotate(-90 11 261.3)">contained therein. Reproduction, use or disclosure to third</text>
<text x="14.1" y="261.3" transform="rotate(-90 14.1 261.3)">parties without express authority is strictly forbidden.</text>
<text x="20.1" y="261.2" transform="rotate(-90 20.1 261.2)">© Cavotec Germany GmbH</text>
<text x="6.8" y="279.2">A</text>
<text x="14.9" y="279">ISSUED FOR CUSTOMER</text>
<text x="42.9" y="279.2">30.09.2021</text>
<text x="55.1" y="279.2">EF</text>
<text x="67.5" y="279.2">date</text>
<text x="79.8" y="279.2">13.09.2021</text>
<text x="6.5" y="283.2">B</text>
<text x="14.8" y="283">REMOVED BUE1 AND IRQ S0</text>
<text x="42.9" y="283.2">06.01.2022</text>
<text x="55.1" y="283.2">EF</text>
<text x="67.5" y="287.2">Proved</text>
<text x="67.5" y="283.2">name</text>
<text x="79.8" y="283.2">EF</text>
<text x="399.4" y="287.3">Sheet</text>
<text x="405.8" y="287.3">1</text>
<text x="6.6" y="291.2">Rev.</text>
<text x="15" y="291">WH</text>
<text x="42.7" y="291.2">date</text>
<text x="55" y="291.2">BN</text>
<text x="67.5" y="291.2">GN</text>
<text x="105.9" y="291">Origin</text>
<text x="131.8" y="291">Repl. f.</text>
<text x="161.8" y="291">Repl. by</text>
<text x="399.3" y="291.2">Next</text>
<text x="406.1" y="291.2">2</text>
</g>
<g font-size="2.1">
<text x="8.3" y="103.1" transform="rotate(-90 8.3 103.1)">Referred schedule drawing for certificates Presafe 17ATEX10725, Presafe 17ATEX10727, IECEx PRE 17.0037,</text>
<text x="11" y="103.2" transform="rotate(-90 11 103.2)">IECEx PRE 17.0038, Nº RU C-DE.AB24.B.04261, FM16US0055X and FM16CA0049X are:</text>
<text x="13.6" y="103.1" transform="rotate(-90 13.6 103.1)">For MC-3-5 EX and MC-3-6 EX: 902807T1B | For MC-3200 EX and MC-3300 EX: 902807T2B</text>
<text x="298.1" y="278.8">Project no.</text>
<text x="298.4" y="286.5">Scale</text>
<text x="328.2" y="286.5">Draw.no.</text>
</g>
<text font-size=".9" fill="#000080" x="227.1" y="281.5">®</text>
</svg>
